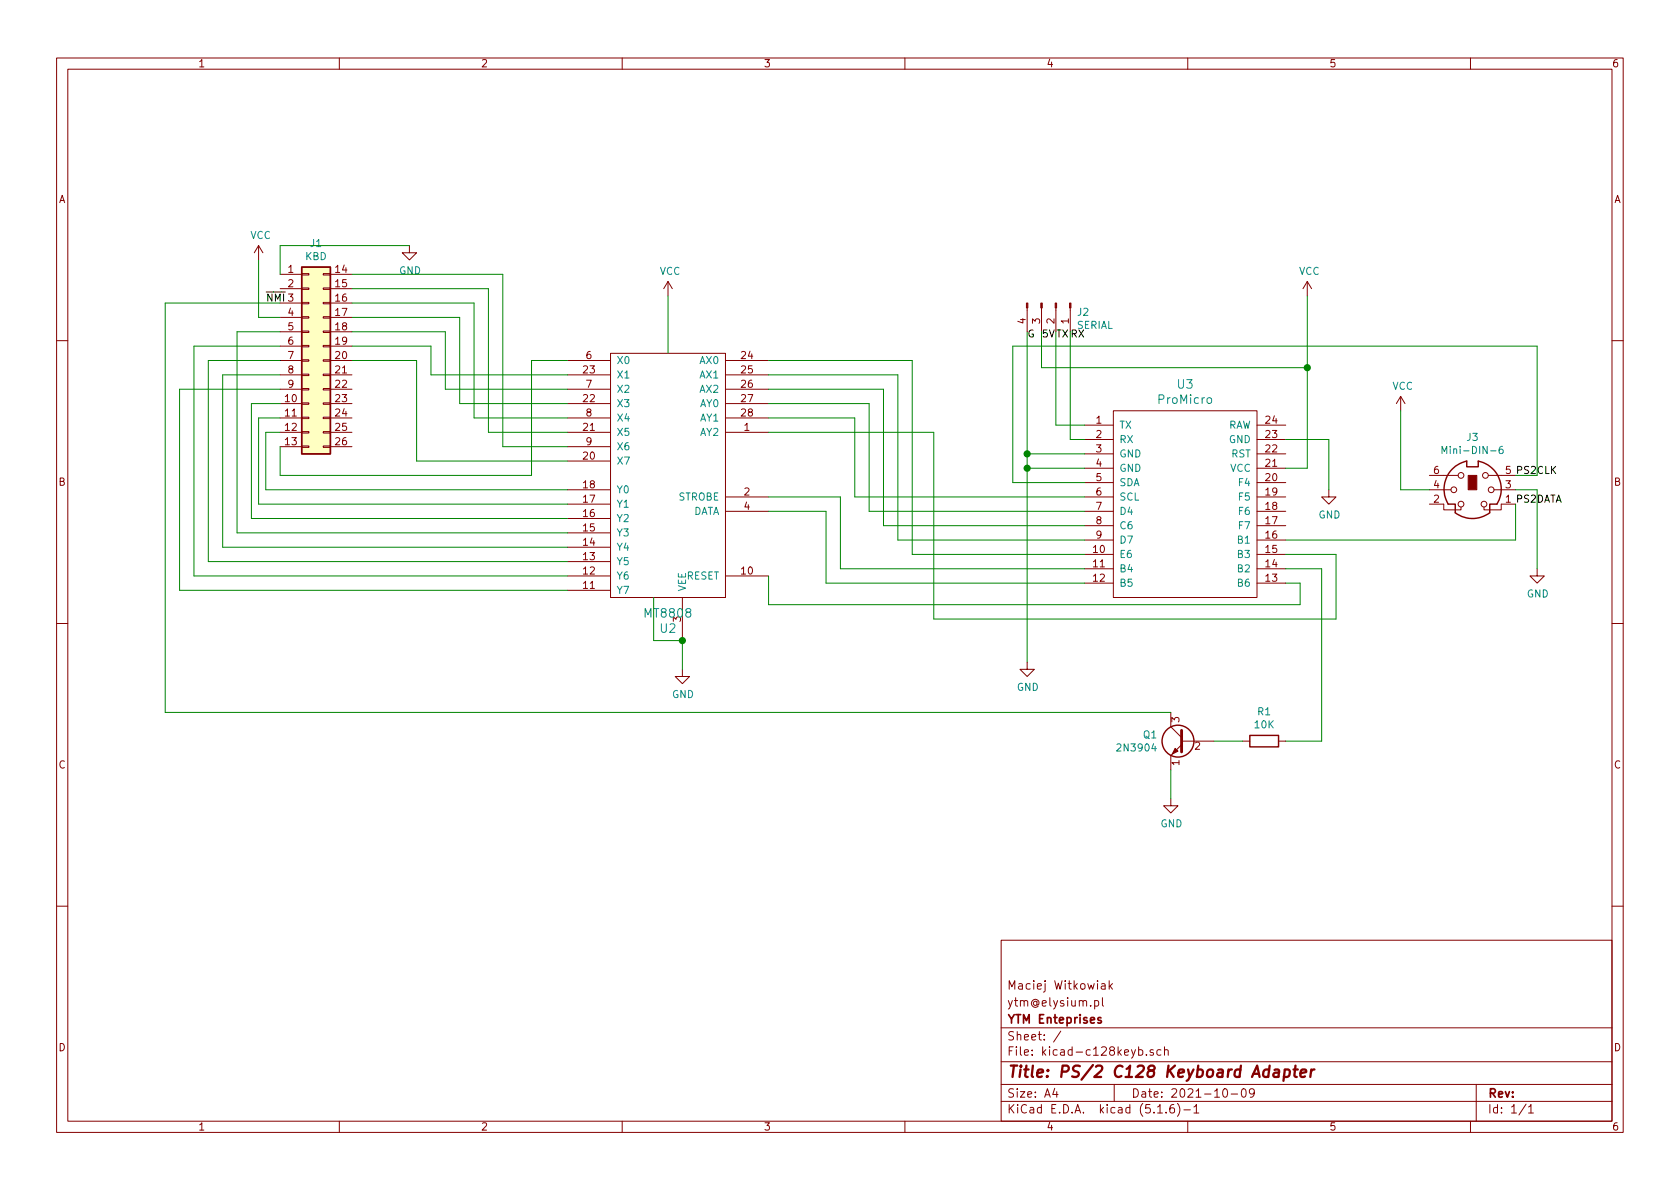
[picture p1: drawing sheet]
<svg xmlns="http://www.w3.org/2000/svg" width="297mm" height="210mm" viewBox="0 0 297 210" stroke-linecap="round" stroke-linejoin="round" font-family="sans-serif">
<g fill="none" stroke="#840000" stroke-width=".18">
<path d="M10 10.3h277v189.9h-277zM12 12.2h273v186.1h-273zM60 10.3v1.9M110 10.3v1.9M160 10.3v1.9M210 10.3v1.9M260 10.3v1.9M45.7 43.4l-.7 1.3M45.7 43.4v2.6M45.7 43.4l.8 1.3M49.5 48.5h3.8M49.5 51h3.8"/>
<path d="M49.5 53.6h3.8M49.5 56.1h3.8M49.5 58.7h3.8M53.3 58.5h1.3v.3h-1.3zM53.3 56h1.3v.3h-1.3zM53.3 53.5h1.3v.2h-1.3zM53.3 50.9h1.3v.3h-1.3zM53.3 48.4h1.3v.2h-1.3zM57.1 58.5h1.3v.3h-1.3zM57.1 56h1.3v.3h-1.3zM57.1 53.5h1.3v.2h-1.3zM57.1 50.9h1.3v.3h-1.3z"/>
<path d="M57.1 48.4h1.3v.2h-1.3zM58.4 48.5h3.8M58.4 51h3.8M58.4 53.6h3.8M58.4 56.1h3.8M58.4 58.7h3.8M72.4 43.4v1.3h1.3l-1.3 1.3-1.3-1.3h1.3M118.1 49.8l-.8 1.2M118.1 49.8v2.5M118.1 49.8l.8 1.2M181.6 54.5v4.2M184.1 54.5v4.2"/>
<path d="M186.7 54.5v4.2M189.2 54.5v4.2M231.1 49.8l-.7 1.2M231.1 49.8v2.5M231.1 49.8l.8 1.2M10 60.2h2M49.5 71.4h3.8M49.5 73.9h3.8M49.5 76.4h3.8M49.5 79h3.8M49.5 61.2h3.8M49.5 63.7h3.8"/>
<path d="M49.5 66.3h3.8M49.5 68.8h3.8M53.3 68.7h1.3v.3h-1.3zM53.3 71.2h1.3v.3h-1.3zM53.3 73.8h1.3v.2h-1.3zM53.3 76.3h1.3v.3h-1.3zM53.3 78.9h1.3v.2h-1.3zM53.3 66.2h1.3v.2h-1.3zM53.3 61.1h1.3v.2h-1.3zM53.3 63.6h1.3v.3h-1.3zM57.1 68.7h1.3v.3h-1.3zM57.1 71.2h1.3v.3h-1.3z"/>
<path d="M57.1 73.8h1.3v.2h-1.3zM57.1 76.3h1.3v.3h-1.3zM57.1 78.9h1.3v.2h-1.3zM57.1 66.2h1.3v.2h-1.3zM57.1 61.1h1.3v.2h-1.3zM57.1 63.6h1.3v.3h-1.3zM58.4 71.4h3.8M58.4 73.9h3.8M58.4 76.4h3.8M58.4 79h3.8M58.4 61.2h3.8M58.4 63.7h3.8"/>
<path d="M58.4 66.3h3.8M58.4 68.8h3.8M100.3 71.4h7.6M100.3 73.9h7.6M100.3 76.4h7.6M100.3 79h7.6M100.3 63.7h7.6M100.3 66.3h7.6M100.3 68.8h7.6M107.9 62.5h20.4v43.2h-20.4zM128.3 71.4h7.6M128.3 73.9h7.6"/>
<path d="M128.3 76.4h7.6M128.3 63.7h7.6M128.3 66.3h7.6M128.3 68.8h7.6M191.8 75.2h5M191.8 77.7h5M196.8 72.6h25.4v33.1h-25.4zM222.2 75.2h5.1M222.2 77.7h5.1M247.6 70.1l-.7 1.3M247.6 70.1v2.5M247.6 70.1l.8 1.3"/>
<path d="M285 60.2h2M100.3 86.6h7.6M100.3 89.1h7.6M100.3 99.3h7.6M100.3 96.8h7.6M100.3 94.2h7.6M100.3 91.7h7.6M100.3 81.5h7.6M128.3 87.9h7.6M128.3 90.4h7.6M191.8 87.9h5M191.8 90.4h5"/>
<path d="M191.8 98h5M191.8 95.5h5M191.8 93h5M191.8 85.3h5M191.8 82.8h5M191.8 80.3h5M222.2 87.9h5.1M222.2 90.4h5.1M222.2 98h5.1M222.2 95.5h5.1M222.2 93h5.1M222.2 85.3h5.1"/>
<path d="M222.2 82.8h5.1M222.2 80.3h5.1M234.9 86.6v1.3h1.3l-1.3 1.2-1.2-1.2h1.2M252.7 89.1h2.6v1.1h3v-.5M252.7 86.6h3.8M252.7 84.1h5.1M263.1 84.1h4.9M264.2 86.6h3.8M268 89.1h-2.6v1.1h-3v-.5M10 110.3h2M100.3 101.8h7.6M100.3 104.4h7.6"/>
<path d="M120.6 118.4v1.2h1.3l-1.3 1.3-1.2-1.3h1.2M120.6 105.7v7.6M128.3 101.8h7.6M181.6 117.1v1.3h1.3l-1.3 1.2-1.3-1.2h1.3M191.8 100.6h5M191.8 103.1h5M222.2 100.6h5.1M222.2 103.1h5.1M271.8 100.6v1.2h1.2l-1.2 1.3-1.3-1.3h1.3M285 110.3h2M207 126v2.5l1.9 1.9M208.9 131.7l-1.9 1.9v2.5"/>
<path d="M208.9 131.1h5.7M219.7 131.1h1.3M226.1 131.1h1.2M207 141.2v1.3h1.3l-1.3 1.3-1.3-1.3h1.3M10 160.2h2M177 166.3h108v32h-108zM193.5 177l.5-.1 .3 .3-.2 .6h-.6M193.5 176.9v1.5M194.8 174h.5l.1 .9M194.9 176.4v1.3l.2 .2M195.4 174.3l-.5 .1-.2 .2 .2 .3 .5-.1M196.1 173.4v1.5"/>
<path d="M196.3 174.4l.4 .5M196.7 173.9l-.6 .6M285 160.2h2M60 198.3v1.9M110 198.3v1.9M160 198.3v1.9M177 194.8h108M177 191.8h108M177 187.8h108M177 181.8h108M186.5 192.5l-.4 1h1M186.8 193v1"/>
<path d="M187.6 182.3l-1.3 2M197 191.8v3M201.3 185.7l.5-.1 .3 .3-.1 .6-.2 .1-.5-.1M202.7 186.5v.1M203.9 185.7a.37 .37 0 0 0-.6 .1l.1 .2 .5 .2 .1 .1-.2 .3-.5-.1M204.7 196.8h.8M205.3 185.7l-.5-.1-.3 .3 .2 .6h.6M205.9 185.7h.1a.37 .37 0 0 1 .6 .1v.8M205.9 185.1v1.5M206.2 196.7v.1M207.5 195.3a.59 .59 0 0 0-.7 .7v.5l.2 .2 .4 .1 .2-.1 .1-.5-.2-.2-.4-.1-.3 .3M208.2 195.1a1.71 1.71 0 0 1 0 2.3"/>
<path d="M209.3 196.3h1.2M210 198.3v1.9M211.1 195.8l.4-.5v1.5M211.1 196.8h.9M216.3 192.7l.4-.2a.94 .94 0 0 1 0 1.5 .79 .79 0 0 1-.4-1.3zM217.7 193.5h1.1M219.6 192.7l.4-.2a.94 .94 0 0 1 0 1.5 .82 .82 0 0 1-.4-1.3zM221.8 193.2l-.3 .3h-.3l-.3-.3v-.4l.2-.2 .4-.1 .2 .2a1.13 1.13 0 0 1-.2 1.2l-.4 .1M260 198.3v1.9M261 191.8v6.5M269.8 195.2l-1.2 2M270.3 195.8l.4-.5v1.5"/>
<path d="M270.3 196.8h.8"/>
<circle cx="257" cy="86.6" r=".51"/>
<circle cx="258.3" cy="84.1" r=".51"/>
<circle cx="258.3" cy="89.1" r=".51"/>
<circle cx="262.4" cy="89.1" r=".51"/>
<circle cx="262.6" cy="84.1" r=".51"/>
<circle cx="263.7" cy="86.6" r=".51"/>
</g>
<path d="M225.3 189.2h.8l-.1 1.2M226.2 189.6l-.7 .1a.4 .4 0 0 0-.4 .3 .4 .4 0 0 0 .3 .4l.7-.1M227.2 189.2l.5-.1 .3 .2 .1 .2-.2 .8a.69 .69 0 0 1-.9 0M227.2 189.1l-.3 2M228.7 189.1h.8M229.1 188.4l-.2 1.8v.1l.4 .1M229.9 189.8l1-.2v-.4h-.8l-.2 1 .2 .2 .6-.1M231.9 189.1l-.2 1.3M232.4 189.1a.54 .54 0 0 0-.6 .4" fill="none" stroke="#840000" stroke-width=".41"/>
<path d="M194.7 180l-.4-.1-.2 .2 .1 .3 .5 .1v.3h-.6" fill="none" stroke="#840000" stroke-width=".3"/>
<g fill="none" stroke="#840000" stroke-width=".25">
<path d="M53.3 47.2h5.1v33.1h-5.1zM261.4 81.6a5 5 0 0 1 3.3 7.5h-1.3v1.6a5 5 0 0 1-6.1 0v-1.6h-1.3M261.4 81.5v1h-2.1v-1a5.1 5.1 0 0 0-3.2 7.6M221 130h5.1v2.1h-5.1z"/>
<circle cx="208.3" cy="131.1" r="2.82"/>
</g>
<path d="M208.9 129.2v3.8" fill="none" stroke="#840000" stroke-width=".51"/>
<g fill="#840000" stroke="#840000" stroke-width=".18">
<path d="M207.8 132.3l.5 .5-1 .5z"/>
<path d="M181.5 53.6h.2v.9h-.2z"/>
<path d="M184 53.6h.3v.9h-.3z"/>
<path d="M186.6 53.6h.2v.9h-.2z"/>
<path d="M189.1 53.6h.3v.9h-.3z"/>
<path d="M259.6 84.1h1.5v2.5h-1.5z"/>
</g>
<path d="M213.5 70.5l.2-.2 .4 .2 .1 .5-.1 .3h-.4l-.2-.1zM265.7 78.9h-.3a.79 .79 0 0 0-.1 1.3h.4l.1-.5-.3-.3h-.2l-.3 .3M255 80.2v-1.3l.4 1 .4-1v1.3" fill="none" stroke="#008484" stroke-width=".18"/>
<path d="M53.3 47.2h5.1v33.1h-5.1z" fill="#ffffc2" stroke="#ffffc2" stroke-width=".18"/>
<g fill="none" stroke="#008400" stroke-width=".18">
<path d="M45.7 46v10.1h3.8M49.5 53.6h-20.3v72.4h177.8M49.5 58.7h-7.6v35.5h58.4M62.2 56.1h19.1v15.3h19M62.2 53.6h21.6v20.3h16.5M62.2 58.7h16.5v10.1h21.6M62.2 51h24.2v25.4h13.9M62.2 48.5h26.7v30.5h11.4M72.4 43.4h-22.9v5.1M118.1 52.3v10.2M181.6 58.7v58.4M184.1 58.7v6.3h47"/>
<path d="M186.7 58.7v16.5h5.1M189.2 58.7v19h2.6M231.1 52.3v30.5h-3.8M49.5 76.4h-2.5v10.2h53.3M49.5 63.7h-12.7v35.6h63.5M49.5 61.2h-15.2v40.6h66M49.5 73.9h-3.8v15.2h54.6M49.5 68.8h-17.8v35.6h68.6M49.5 66.3h-10.1v30.5h60.9M49.5 71.4h-5.1v20.3h55.9M62.2 63.7h11.5v17.8h26.6M62.2 61.2h14v5.1h24.1"/>
<path d="M100.3 63.7h-6.3v20.4h-44.5v-5.1M135.9 63.7h25.4v34.3h30.5M135.9 76.4h29.2v33.1h71.1v-11.5h-8.9M135.9 68.8h20.3v24.2h35.6M135.9 66.3h22.8v29.2h33.1M135.9 71.4h17.8v19h38.1M135.9 73.9h15.2v14h40.7M227.3 77.7h7.6v8.9M247.6 72.6v14h5.1M135.9 87.9h12.7v12.7h43.2M135.9 90.4h10.1v12.7h45.8M181.6 82.8h10.2"/>
<path d="M181.6 80.3h10.2M268 84.1h3.8v-22.9h-92.7v24.1h12.7M268 86.6h3.8v14M268 89.1v6.4h-40.7M115.6 105.7v7.6h5v5.1M135.9 101.8v5.1h94v-3.8h-2.6M227.3 100.6h6.4v30.5h-6.4M207 136.1v5.1M214.6 131.1h5.1"/>
</g>
<g fill="#008400" stroke="#008400" stroke-width=".25">
<circle cx="231.1" cy="65" r=".51"/>
<circle cx="181.6" cy="82.8" r=".51"/>
<circle cx="120.7" cy="113.3" r=".51"/>
<circle cx="181.6" cy="80.3" r=".51"/>
</g>
<text font-size="2.8" fill="#840000" x="178" y="190.5">Title: PS/2 C128 Keyboard Adapter</text>
<g font-size="2.1" fill="#008484">
<text x="205" y="71.4">ProMicro</text>
<text x="208.2" y="68.7">U3</text>
<text x="114.2" y="109.2">MT8808</text>
<text x="116.8" y="111.9">U2</text>
</g>
<g font-size="2.1" fill="#840000">
<text x="178" y="178">ytm@elysium.pl</text>
<text x="178" y="175">Maciej Witkowiak</text>
<text x="178" y="184">Sheet: /</text>
<text x="178" y="181">YTM Enteprises</text>
<text x="178" y="186.7">File: kicad-c128keyb.sch</text>
<text x="178" y="196.9">KiCad E.D.A. kicad (5.1.6)-1</text>
<text x="178" y="194.1">Size: A4</text>
<text x="200" y="194.1">Date: 2021-10-09</text>
<text x="263" y="194.1">Rev:</text>
<text x="263" y="196.9">Id: 1/1</text>
</g>
<g font-size="1.8" fill="#840000">
<text x="35" y="11.9">1</text>
<text x="85" y="11.9">2</text>
<text x="135" y="11.9">3</text>
<text x="185" y="11.9">4</text>
<text x="235" y="11.9">5</text>
<text x="285" y="11.9">6</text>
<text x="10.4" y="35.9">A</text>
<text x="285.4" y="35.9">A</text>
<text x="51" y="48.3">1</text>
<text x="51" y="50.8">2</text>
<text x="59.4" y="48.3">14</text>
<text x="59.4" y="50.8">15</text>
<text x="59.4" y="53.3">16</text>
<text x="51" y="55.9">4</text>
<text x="51" y="58.4">5</text>
<text x="59.4" y="55.9">17</text>
<text x="59.4" y="58.4">18</text>
<text x="181.4" y="57.2" transform="rotate(-90 181.4 57.2)">4</text>
<text x="183.9" y="57.2" transform="rotate(-90 183.9 57.2)">3</text>
<text x="186.4" y="57.2" transform="rotate(-90 186.4 57.2)">2</text>
<text x="189" y="57.2" transform="rotate(-90 189 57.2)">1</text>
<text x="51" y="61">6</text>
<text x="51" y="63.5">7</text>
<text x="59.4" y="61">19</text>
<text x="59.4" y="63.5">20</text>
<text x="103.7" y="63.5">6</text>
<text x="131.1" y="63.5">24</text>
<text x="50.5" y="71.1">10</text>
<text x="51" y="66">8</text>
<text x="51" y="68.6">9</text>
<text x="59.4" y="66">21</text>
<text x="59.4" y="68.6">22</text>
<text x="59.4" y="71.1">23</text>
<text x="103.2" y="71.1">22</text>
<text x="103.2" y="66">23</text>
<text x="103.7" y="68.6">7</text>
<text x="131.1" y="66">25</text>
<text x="131.1" y="68.6">26</text>
<text x="131.1" y="71.1">27</text>
<text x="50.5" y="73.7">11</text>
<text x="50.5" y="76.2">12</text>
<text x="59.4" y="73.7">24</text>
<text x="59.4" y="76.2">25</text>
<text x="103.2" y="76.2">21</text>
<text x="103.7" y="73.7">8</text>
<text x="131.1" y="73.7">28</text>
<text x="131.6" y="76.2">1</text>
<text x="193.8" y="74.9">1</text>
<text x="193.8" y="77.5">2</text>
<text x="223.8" y="77.5">23</text>
<text x="223.8" y="74.9">24</text>
<text x="50.5" y="78.7">13</text>
<text x="59.4" y="78.7">26</text>
<text x="103.2" y="81.3">20</text>
<text x="103.7" y="78.7">9</text>
<text x="193.8" y="80">3</text>
<text x="193.8" y="82.5">4</text>
<text x="223.8" y="82.5">21</text>
<text x="223.8" y="80">22</text>
<text x="253.5" y="83.8">6</text>
<text x="10.4" y="85.9">B</text>
<text x="103.2" y="88.9">17</text>
<text x="103.2" y="86.4">18</text>
<text x="131.6" y="87.6">2</text>
<text x="193.8" y="85.1">5</text>
<text x="193.8" y="87.6">6</text>
<text x="223.8" y="87.6">19</text>
<text x="223.8" y="85.1">20</text>
<text x="253.5" y="88.9">2</text>
<text x="253.5" y="86.4">4</text>
<text x="266.2" y="86.4">3</text>
<text x="285.4" y="85.9">B</text>
<text x="103.2" y="94">15</text>
<text x="103.2" y="91.4">16</text>
<text x="131.6" y="90.2">4</text>
<text x="193.8" y="90.2">7</text>
<text x="193.8" y="92.7">8</text>
<text x="193.8" y="95.2">9</text>
<text x="223.8" y="95.2">16</text>
<text x="223.8" y="92.7">17</text>
<text x="223.8" y="90.2">18</text>
<text x="103.2" y="101.6">12</text>
<text x="103.2" y="99.1">13</text>
<text x="103.2" y="96.5">14</text>
<text x="131.1" y="101.6">10</text>
<text x="193.3" y="97.8">10</text>
<text x="193.3" y="100.3">11</text>
<text x="223.8" y="100.3">14</text>
<text x="223.8" y="97.8">15</text>
<text x="103.2" y="104.1">11</text>
<text x="193.3" y="102.9">12</text>
<text x="223.8" y="102.9">13</text>
<text x="120.4" y="110" transform="rotate(-90 120.4 110)">3</text>
<text x="208.5" y="127.7" transform="rotate(-90 208.5 127.7)">3</text>
<text x="10.4" y="135.9">C</text>
<text x="208.5" y="135.4" transform="rotate(-90 208.5 135.4)">1</text>
<text x="211.3" y="132.6">2</text>
<text x="285.4" y="135.9">C</text>
<text x="10.4" y="185.9">D</text>
<text x="285.4" y="185.9">D</text>
<text x="35" y="199.9">1</text>
<text x="85" y="199.9">2</text>
<text x="135" y="199.9">3</text>
<text x="185" y="199.9">4</text>
<text x="235" y="199.9">5</text>
<text x="285" y="199.9">6</text>
</g>
<g font-size="1.8" fill="#008484">
<text x="44.2" y="42.3">VCC</text>
<text x="54" y="46">KBD</text>
<text x="54.9" y="43.7">J1</text>
<text x="70.6" y="48.5">GND</text>
<text x="116.6" y="48.6">VCC</text>
<text x="229.7" y="48.6">VCC</text>
<text x="190.4" y="58.2">SERIAL</text>
<text x="190.6" y="55.8">J2</text>
<text x="109" y="64.4">X0</text>
<text x="123.8" y="64.4">AX0</text>
<text x="109" y="66.9">X1</text>
<text x="109" y="69.5">X2</text>
<text x="123.8" y="66.9">AX1</text>
<text x="123.8" y="69.5">AX2</text>
<text x="246.2" y="68.9">VCC</text>
<text x="109" y="77.1">X5</text>
<text x="109" y="72">X3</text>
<text x="109" y="74.5">X4</text>
<text x="123.8" y="77.1">AY2</text>
<text x="123.8" y="72">AY0</text>
<text x="123.8" y="74.5">AY1</text>
<text x="197.9" y="75.8">TX</text>
<text x="217" y="75.8">RAW</text>
<text x="259.4" y="78">J3</text>
<text x="109" y="82.2">X7</text>
<text x="109" y="79.6">X6</text>
<text x="197.9" y="78.4">RX</text>
<text x="197.9" y="80.9">GND</text>
<text x="197.9" y="83.4">GND</text>
<text x="217.3" y="78.4">GND</text>
<text x="217.5" y="83.4">VCC</text>
<text x="217.7" y="80.9">RST</text>
<text x="256" y="80.3">Mini-DIN-6</text>
<text x="109" y="89.8">Y1</text>
<text x="109" y="87.2">Y0</text>
<text x="119.9" y="88.5">STROBE</text>
<text x="197.9" y="86">SDA</text>
<text x="197.9" y="88.5">SCL</text>
<text x="219.2" y="88.5">F5</text>
<text x="219.2" y="86">F4</text>
<text x="109" y="94.9">Y3</text>
<text x="109" y="92.3">Y2</text>
<text x="122.4" y="91.1">DATA</text>
<text x="197.9" y="91.1">D4</text>
<text x="197.9" y="93.6">C6</text>
<text x="219.2" y="93.6">F7</text>
<text x="219.2" y="91.1">F6</text>
<text x="233.1" y="91.7">GND</text>
<text x="109" y="99.9">Y5</text>
<text x="109" y="97.4">Y4</text>
<text x="197.9" y="98.7">E6</text>
<text x="197.9" y="101.2">B4</text>
<text x="197.9" y="96.1">D7</text>
<text x="219" y="101.2">B2</text>
<text x="219" y="98.7">B3</text>
<text x="219" y="96.1">B1</text>
<text x="109" y="105">Y7</text>
<text x="109" y="102.5">Y6</text>
<text x="121.3" y="104.6" transform="rotate(-90 121.3 104.6)">VEE</text>
<text x="121.4" y="102.5">RESET</text>
<text x="197.9" y="103.8">B5</text>
<text x="219" y="103.8">B6</text>
<text x="270" y="105.7">GND</text>
<text x="118.8" y="123.4">GND</text>
<text x="179.8" y="122.2">GND</text>
<text x="202.2" y="130.6">Q1</text>
<text x="221.9" y="128.8">10K</text>
<text x="222.4" y="126.5">R1</text>
<text x="197.8" y="132.9">2N3904</text>
<text x="205.2" y="146.3">GND</text>
</g>
<g font-size="1.8">
<text x="47" y="53.3">NMI 3</text>
<text x="181.6" y="59.7">G</text>
<text x="184.1" y="59.7">5V</text>
<text x="186.7" y="59.7">TXRX</text>
<text x="266.2" y="83.8">5 PS2CLK</text>
<text x="266.2" y="88.9">1 PS2DATA</text>
</g>
</svg>
